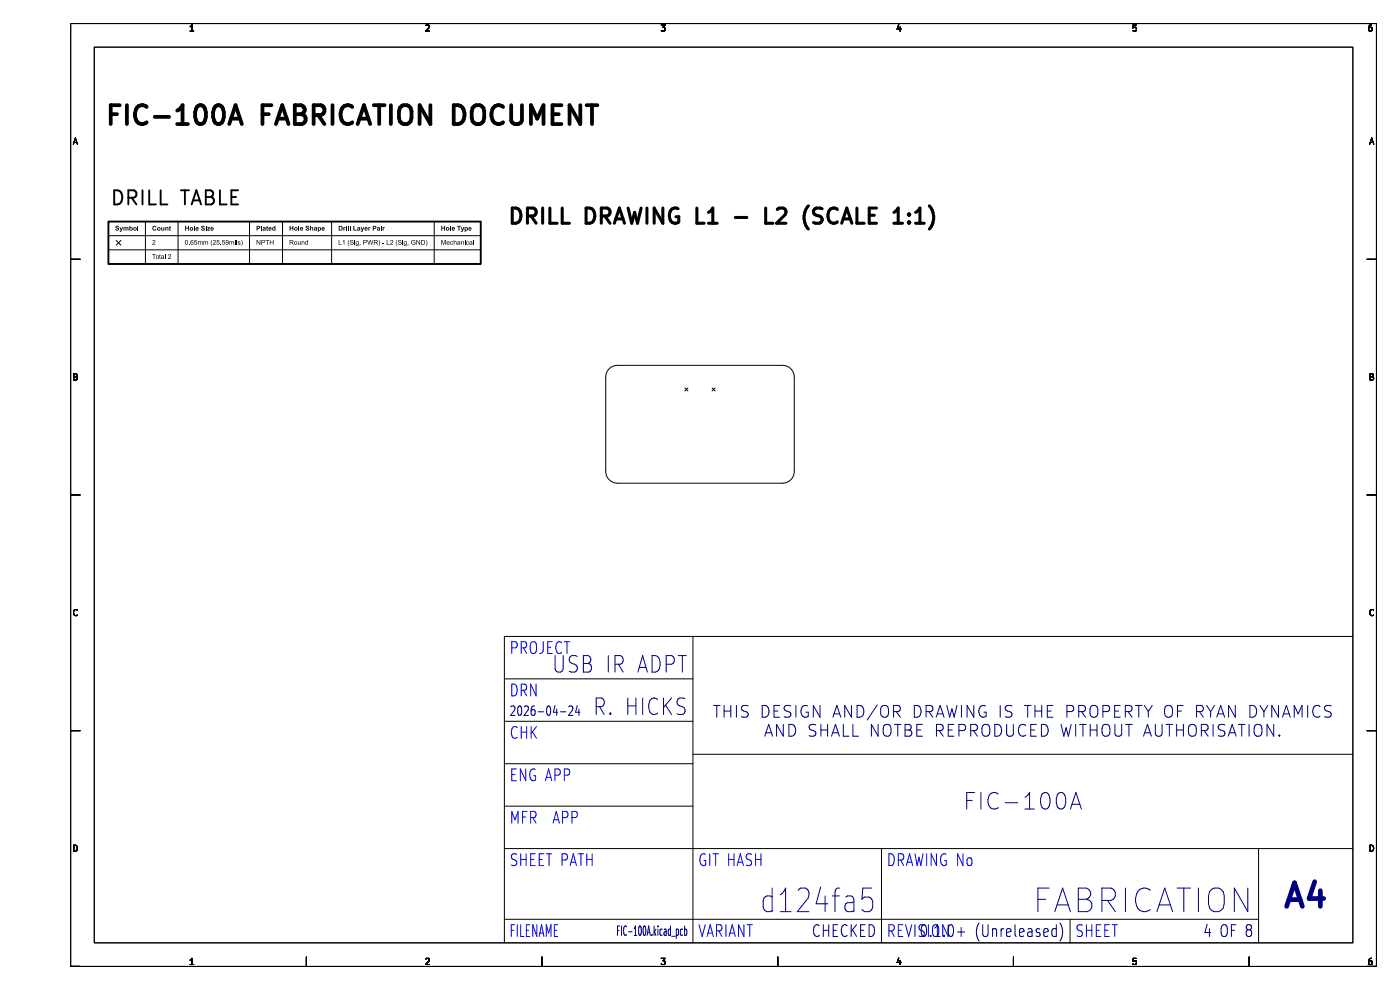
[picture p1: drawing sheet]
<svg xmlns="http://www.w3.org/2000/svg" width="297mm" height="210mm" viewBox="0 0 297 210" stroke-linecap="round" stroke-linejoin="round" font-family="sans-serif">
<g fill="none" stroke="#000" stroke-width=".4">
<path d="M23 47h79v9h-79zM24.2 40.4a1.58 1.58 0 0 1 1.7 .9 1.58 1.58 0 0 1-.5 1.9l-1.2 .2zM27.2 41.9h1.2a.81 .81 0 0 0 .6-.7 .81 .81 0 0 0-.6-.8h-1.2v3M27.9 41.9l1 1.5M30.2 40.4v3M31.7 40.4v3h1.4M34.1 40.4v3h1.4M38.4 40.4h1.7M39.2 40.4v3M40.7 43.4l1-3 1 3M40.9 42.5h1.5M43.7 40.4h1a.73 .73 0 0 1 .5 .7 .73 .73 0 0 1-.5 .7 .8 .8 0 0 1 .7 .7 .8 .8 0 0 1-.6 .9h-1.1z"/>
<path d="M43.7 41.8h1M46.7 40.4v3h1.4M49.1 41.8h1M50.5 40.4h-1.4v3h1.4"/>
</g>
<g fill="none" stroke="#000" stroke-width=".21">
<path d="M15 5h277v200h-277zM20 10h267v190h-267zM40.3 6.6h.8M40.3 5.7l.4-.4v1.3M90.3 5.4l.5-.1 .3 .4-.8 .9h.8M140.3 5.3h.8l-.4 .5 .3 .1v.6l-.2 .1-.5-.1M190.7 5.2l-.4 1h.9M191 5.7v.9M241 5.3h-.6l-.1 .6h.7v.6l-.2 .1-.5-.1M291 5.3l-.4 .1-.2 .2-.1 .7 .3 .3 .4-.1v-.6l-.4-.1-.3 .2M15.6 30.6l.4-1.3 .4 1.3M15.7 30.2h.6"/>
<path d="M290.6 30.6l.4-1.3 .4 1.3M290.7 30.2h.6M15 55h2M23 56h79M23 47h79M23 53h79M23 50h79M24.7 51l.9 1M25.6 51l-.9 1M30.9 47v9M37.8 47v9M52.9 47v9"/>
<path d="M59.9 47v9M70.4 47v9M92.1 47v9M290 55h2M15.7 79.3h.4l.2 .2-.2 .4 .2 .1 .1 .3-.2 .3h-.5zM15.7 79.9h.4M129.4 78l1-.4 .6-.1h35a2.5 2.5 0 0 1 2.5 2.5v20a2.5 2.5 0 0 1-2.5 2.5h-35a2.5 2.5 0 0 1-2.5-2.5v-20a2.5 2.5 0 0 1 .9-2zM290.7 79.3h.4l.2 .2-.2 .4 .2 .1 .1 .3-.2 .3h-.5zM290.7 79.9h.4M145.3 82.3l.6 .6M145.9 82.3l-.6 .6M151.1 82.3l.6 .6"/>
<path d="M151.7 82.3l-.6 .6M15 105h2M290 105h2M16.4 129.4a.58 .58 0 0 0-.8 .5 .58 .58 0 0 0 .8 .6M147 135v65M287 135h-180v65M291.4 129.4a.58 .58 0 0 0-.8 .5 .58 .58 0 0 0 .8 .6M15 155h2M107 153h40M107 144h40M290 155h2M15.7 179.3a.66 .66 0 0 1 .7 .6 .66 .66 0 0 1-.7 .7z"/>
<path d="M107 162h40M107 171h40M147 160h140M290.7 179.3a.66 .66 0 0 1 .7 .6 .66 .66 0 0 1-.7 .7zM107 180h180M107 195h160M187 180v20M227 195v5M267 180v20M15 205h2M40.3 203.7l.4-.4v1.3M40.3 204.6h.8"/>
<path d="M65 203v2M90.3 203.4l.5-.1 .3 .4-.8 .9h.8M115 203v2M140.3 203.3h.8l-.4 .5 .3 .1v.6l-.2 .1-.5-.1M165 203v2M190.7 203.2l-.4 1h.9M191 203.7v.9M215 203v2M241 203.3h-.6l-.1 .6h.7v.6l-.2 .1-.5-.1M265 203v2M290 205h2M291 203.3l-.4 .1-.2 .2-.1 .8 .3 .2 .4-.1v-.6l-.4-.1-.3 .2"/>
</g>
<g fill="#000">
<path d="M24.6 48l.3-.1 .3 .2v.1h-.2l-.3-.1 .1 .2a.39 .39 0 0 1 .4 .3 .39 .39 0 0 1-.4 .4 .39 .39 0 0 1-.3-.4h.1a.19 .19 0 0 0 .3 .2 .19 .19 0 0 0 .1-.3l-.5-.2z" fill-rule="evenodd"/>
<path d="M25.3 48.2h.2l.2 .5 .2-.5h.2l-.5 1h-.2l.2-.3z" fill-rule="evenodd"/>
<path d="M26.2 48.2h1l.1 .7h-.2l-.1-.6-.2 .6h-.2l-.1-.6-.1 .6h-.2z" fill-rule="evenodd"/>
<path d="M27.4 47.9h.2v.4a.33 .33 0 0 1 .5 0 .33 .33 0 0 1 0 .5 .33 .33 0 0 1-.5 0l-.2 .1v-.4h.2l.1 .2a.18 .18 0 0 0 .3 0 .18 .18 0 0 0-.1-.3 .18 .18 0 0 0-.3 .1h-.2z" fill-rule="evenodd"/>
<path d="M28.4 48.3a.38 .38 0 0 1 .6 .1 .38 .38 0 0 1-.3 .5 .38 .38 0 0 1-.4-.3h.2a.19 .19 0 0 0 .2 .1 .19 .19 0 0 0 .1-.3 .19 .19 0 0 0-.3 .1l-.2 .1z" fill-rule="evenodd"/>
<path d="M29.2 47.9h.2v1h-.2z" fill-rule="evenodd"/>
<path d="M32.3 53.9h.8v.1h-.4v.9h-.1v-.9h-.3z" fill-rule="evenodd"/>
<path d="M32.4 51a.35 .35 0 0 1 .6 .1 .35 .35 0 0 1-.3 .5l-.2 .2h.5v.1h-.7l.4-.4a.21 .21 0 0 0 .2-.3 .21 .21 0 0 0-.2-.2 .21 .21 0 0 0-.3 .2h-.1z" fill-rule="evenodd"/>
<path d="M32.4 48l.6-.1 .2 .3h-.2a.27 .27 0 0 0-.4 0 .27 .27 0 0 0 0 .4 .27 .27 0 0 0 .4 0h.2a.49 .49 0 0 1-.8 .2 .49 .49 0 0 1 0-.8z" fill-rule="evenodd"/>
<path d="M33.2 54.3a.36 .36 0 0 1 .5 0 .36 .36 0 0 1-.2 .6 .36 .36 0 0 1-.4-.3h.1a.22 .22 0 0 0 .3 .1 .22 .22 0 0 0 .1-.3 .22 .22 0 0 0-.4 .1l-.1 .1z" fill-rule="evenodd"/>
<path d="M33.4 48.3a.38 .38 0 0 1 .6 .1 .38 .38 0 0 1-.2 .5 .38 .38 0 0 1-.5-.3h.2a.19 .19 0 0 0 .3 .1 .19 .19 0 0 0 0-.3 .19 .19 0 0 0-.3 .1l-.2 .1z" fill-rule="evenodd"/>
<path d="M33.8 54l.2-.1v.3h.1l-.1 .5 .1 .2-.2-.1z" fill-rule="evenodd"/>
<path d="M34.3 54.2h.5v.7h-.5l-.1-.2a.27 .27 0 0 0 .3 .1 .27 .27 0 0 0 .2-.2l-.5 .1 .1-.2h.4l-.1-.2-.4 .1z" fill-rule="evenodd"/>
<path d="M34.2 48.2h.2l.1 .6 .2-.1v-.5h.2v.7h-.6z" fill-rule="evenodd"/>
<path d="M35 53.9h.1v1h-.1z" fill-rule="evenodd"/>
<path d="M35.1 48.2l.6 .1v.6h-.2l-.1-.6-.1 .1v.5h-.2z" fill-rule="evenodd"/>
<path d="M35.9 48l.2-.1v.3h.2l-.2 .4 .2 .3-.3-.1z" fill-rule="evenodd"/>
<path d="M35.8 54a.35 .35 0 0 1 .5 .1 .35 .35 0 0 1-.3 .5l-.2 .2h.5v.1h-.7l.4-.4a.21 .21 0 0 0 .2-.3 .21 .21 0 0 0-.2-.2 .21 .21 0 0 0-.2 .2h-.1z" fill-rule="evenodd"/>
<path d="M39.3 47.9h.2v.4h.4v-.4h.2v1h-.2v-.4h-.4v.4h-.2z" fill-rule="evenodd"/>
<path d="M39.3 51a.43 .43 0 0 1 .6 .4 .43 .43 0 0 1-.6 .4l-.1-.4h.2a.25 .25 0 0 0 0 .4 .25 .25 0 0 0 .3 0 .25 .25 0 0 0 .1-.4 .25 .25 0 0 0-.1-.3 .25 .25 0 0 0-.3 0 .25 .25 0 0 0 0 .3h-.2z" fill-rule="evenodd"/>
<path d="M40.1 51.8l.1 .1z" fill-rule="evenodd"/>
<path d="M40.4 48.3a.38 .38 0 0 1 .6 .1 .38 .38 0 0 1-.3 .5 .38 .38 0 0 1-.5-.3h.2a.19 .19 0 0 0 .3 .1 .19 .19 0 0 0 0-.3 .19 .19 0 0 0-.3 .1l-.2 .1z" fill-rule="evenodd"/>
<path d="M40.5 51l.4-.1 .1 .3-.3-.2a.19 .19 0 0 0-.2 .1 .19 .19 0 0 0 .1 .2 .19 .19 0 0 0 .2 0 .33 .33 0 0 1 .3 .3 .33 .33 0 0 1-.4 .3 .33 .33 0 0 1-.3-.3h.1a.2 .2 0 0 0 .3 .2 .21 .21 0 0 0 .1-.4 .21 .21 0 0 0-.4 .1l-.1 .1z" fill-rule="evenodd"/>
<path d="M41.1 47.9h.2v1h-.2z" fill-rule="evenodd"/>
<path d="M41.3 50.9h.5v.1h-.4l-.1 .3a.33 .33 0 0 1 .5 .2 .33 .33 0 0 1-.2 .4 .33 .33 0 0 1-.4-.3h.1a.22 .22 0 0 0 .3 .1 .22 .22 0 0 0 .1-.3 .22 .22 0 0 0-.4 .1l-.1-.1z" fill-rule="evenodd"/>
<path d="M41.6 48.3l.4-.1 .1 .4-.4 .1 .1 .1 .3-.1a.35 .35 0 0 1-.4 .2 .35 .35 0 0 1-.2-.4h.5l-.2-.2-.3 .2z" fill-rule="evenodd"/>
<path d="M42 51.2h.9l.1 .7h-.2l-.1-.6-.2 .1v.5h-.1l-.1-.6-.2 .1v.5h-.1z" fill-rule="evenodd"/>
<path d="M42.8 48l.3-.1 .3 .2v.1h-.2l-.3-.1 .1 .2a.39 .39 0 0 1 .4 .3 .39 .39 0 0 1-.4 .4 .39 .39 0 0 1-.4-.4h.2a.19 .19 0 0 0 .2 .2 .19 .19 0 0 0 .2-.3l-.5-.2z" fill-rule="evenodd"/>
<path d="M43.2 51.2h.8l.1 .7h-.1l-.1-.6-.2 .1v.5h-.1l-.1-.6-.2 .1v.5h-.1z" fill-rule="evenodd"/>
<path d="M43.6 47.9h.2v.2h-.2z" fill-rule="evenodd"/>
<path d="M43.6 48.2h.2v.7h-.2z" fill-rule="evenodd"/>
<path d="M44 48.2h.6l-.4 .6 .4-.1v.2h-.7l.4-.6h-.3z" fill-rule="evenodd"/>
<path d="M44.9 50.9l-.1 .8 .2 .5-.3-.6z" fill-rule="evenodd"/>
<path d="M44.8 48.3l.4-.1 .1 .4-.4 .1 .1 .1 .3-.1a.35 .35 0 0 1-.4 .2 .35 .35 0 0 1-.2-.4h.4l-.1-.2-.3 .2z" fill-rule="evenodd"/>
<path d="M45.2 51a.35 .35 0 0 1 .6 .1 .35 .35 0 0 1-.3 .5l-.2 .2h.5v.1h-.7l.4-.4a.21 .21 0 0 0 .2-.3 .21 .21 0 0 0-.2-.2 .21 .21 0 0 0-.2 .2h-.2z" fill-rule="evenodd"/>
<path d="M46 50.9h.5v.1h-.4v.3a.33 .33 0 0 1 .5 .2 .33 .33 0 0 1-.3 .4 .33 .33 0 0 1-.4-.3h.1a.22 .22 0 0 0 .4 .1 .22 .22 0 0 0 0-.3 .22 .22 0 0 0-.3 .1l-.2-.1z" fill-rule="evenodd"/>
<path d="M46.8 51.8l.1 .1z" fill-rule="evenodd"/>
<path d="M47.2 50.9h.5v.1h-.4l-.1 .3a.33 .33 0 0 1 .5 .2 .33 .33 0 0 1-.2 .4 .33 .33 0 0 1-.4-.3h.1a.22 .22 0 0 0 .4 .1 .22 .22 0 0 0 0-.3 .22 .22 0 0 0-.4 .1l-.1-.1z" fill-rule="evenodd"/>
<path d="M48 51a.44 .44 0 0 1 .5 .4 .44 .44 0 0 1-.6 .4v-.1a.28 .28 0 0 0 .4 .1 .28 .28 0 0 0 .1-.4l-.4 .2-.1-.3 .1-.1a.2 .2 0 0 0 .3 .2 .2 .2 0 0 0 0-.3 .2 .2 0 0 0-.3 .1h-.1z" fill-rule="evenodd"/>
<path d="M48.7 51.2h.9l.1 .7h-.2l-.1-.6-.2 .1v.5h-.1l-.1-.6-.2 .1v.5h-.1z" fill-rule="evenodd"/>
<path d="M49.8 50.9l.2 .1z" fill-rule="evenodd"/>
<path d="M49.8 51.2h.2v.7h-.2z" fill-rule="evenodd"/>
<path d="M50.1 50.9h.2v1h-.2z" fill-rule="evenodd"/>
<path d="M50.5 51.3l.4-.1 .1 .2-.4-.1 .1 .2a.27 .27 0 0 1 .2 .3 .27 .27 0 0 1-.3 .2 .27 .27 0 0 1-.2-.3h.5l-.4-.2z" fill-rule="evenodd"/>
<path d="M51.2 50.9l.3 .5-.3 .8 .1-.8z" fill-rule="evenodd"/>
<path d="M54.4 50.9l.7 .8v-.8h.1v1l-.6-.8v.8h-.2z" fill-rule="evenodd"/>
<path d="M54.4 47.9h.5a.35 .35 0 0 1 .3 .5 .35 .35 0 0 1-.6 .1v.4h-.2v-.5h.5l.1-.2-.4-.1v.3h-.2z" fill-rule="evenodd"/>
<path d="M55.4 47.9h.2v1h-.2z" fill-rule="evenodd"/>
<path d="M55.5 50.9h.3a.31 .31 0 0 1 .4 .3 .31 .31 0 0 1-.4 .3h-.2v.4h-.1v-.5h.5l.1-.2-.1-.2h-.4v.4h-.1z" fill-rule="evenodd"/>
<path d="M55.8 48.3l.5-.1 .1 .7h-.6l-.1-.2 .3 .1 .2-.1h-.5l.5-.3-.1-.1-.4 .1z" fill-rule="evenodd"/>
<path d="M56.3 50.9h.8v.1h-.3v.9h-.2v-.9h-.3z" fill-rule="evenodd"/>
<path d="M56.5 48l.2-.1v.3h.2l-.2 .4 .2 .3-.3-.1z" fill-rule="evenodd"/>
<path d="M57.2 50.9h.2v.4h.5v-.4h.1v1h-.1v-.5h-.5v.5h-.2z" fill-rule="evenodd"/>
<path d="M57 48.3l.5-.1 .1 .4-.5 .1 .2 .1 .3-.1a.35 .35 0 0 1-.4 .2 .35 .35 0 0 1-.3-.4h.5l-.1-.2-.4 .2z" fill-rule="evenodd"/>
<path d="M57.8 48.3h.5v-.4h.1v1h-.5l-.2-.4 .2 .2a.17 .17 0 0 0 .3 0 .17 .17 0 0 0 0-.3 .17 .17 0 0 0-.3 .1h-.2z" fill-rule="evenodd"/>
<path d="M61.4 47.9h.2v.4h.4v-.4h.2v1h-.2v-.4h-.4v.4h-.2z" fill-rule="evenodd"/>
<path d="M61.4 50.9h.5a.28 .28 0 0 1 .3 .2 .28 .28 0 0 1-.2 .4l.3 .4-.6-.4h-.1v.4h-.2v-.5l.6-.1 .1-.1-.1-.2h-.4v.4h-.2z" fill-rule="evenodd"/>
<path d="M62.5 51.3a.36 .36 0 0 1 .6 0 .36 .36 0 0 1-.2 .6 .36 .36 0 0 1-.5-.3h.1a.22 .22 0 0 0 .3 .1 .22 .22 0 0 0 .1-.3 .22 .22 0 0 0-.4 .1l-.1 .1z" fill-rule="evenodd"/>
<path d="M62.5 48.3a.38 .38 0 0 1 .6 .1 .38 .38 0 0 1-.2 .5 .38 .38 0 0 1-.5-.3h.2a.19 .19 0 0 0 .3 .1 .19 .19 0 0 0 0-.3 .19 .19 0 0 0-.3 .1l-.2 .1z" fill-rule="evenodd"/>
<path d="M63.3 47.9h.2v1h-.2z" fill-rule="evenodd"/>
<path d="M63.2 51.2h.1v.5l.2 .1 .2-.1v-.5h.1v.7l-.5-.1z" fill-rule="evenodd"/>
<path d="M64 51.2l.5 .1 .1 .6h-.1l-.1-.5-.1-.1-.2 .1v.5h-.1z" fill-rule="evenodd"/>
<path d="M63.7 48.3l.5-.1 .1 .4-.5 .1 .2 .1 .3-.1a.35 .35 0 0 1-.4 .2 .35 .35 0 0 1-.3-.4h.5l-.1-.2-.4 .2z" fill-rule="evenodd"/>
<path d="M64.9 48l.4-.1 .3 .2v.1h-.2l-.3-.1v.2a.39 .39 0 0 1 .5 .3 .39 .39 0 0 1-.4 .4 .39 .39 0 0 1-.4-.4h.2a.19 .19 0 0 0 .2 .2 .19 .19 0 0 0 .1-.3l-.4-.2z" fill-rule="evenodd"/>
<path d="M64.8 51.3h.4v-.4h.2v1h-.5l-.2-.3h.1a.24 .24 0 0 0 .4 .1 .24 .24 0 0 0 .1-.3 .24 .24 0 0 0-.4-.1l-.2 .3z" fill-rule="evenodd"/>
<path d="M65.8 47.9h.2v.4h.4v.6h-.1l-.2-.6-.1 .1v.5h-.2z" fill-rule="evenodd"/>
<path d="M66.7 48.3l.5-.1 .1 .7h-.6l-.1-.2 .3 .1 .1-.2-.4 .1 .4-.3v-.1l-.4 .1z" fill-rule="evenodd"/>
<path d="M67.4 48.2l.2 .1a.33 .33 0 0 1 .4 0 .33 .33 0 0 1 0 .5 .33 .33 0 0 1-.4 0v.4h-.2v-.7l.2 .1a.16 .16 0 0 0 .3 .1 .16 .16 0 0 0-.1-.3 .16 .16 0 0 0-.2 .1h-.2z" fill-rule="evenodd"/>
<path d="M68.3 48.3l.5-.1 .1 .4-.5 .1 .2 .1 .3-.1a.35 .35 0 0 1-.5 .2 .35 .35 0 0 1-.2-.4h.5l-.1-.2-.4 .2z" fill-rule="evenodd"/>
<path d="M71.9 50.9h.1v.9h.5v.1h-.6z" fill-rule="evenodd"/>
<path d="M71.9 47.9h.3a.5 .5 0 0 1 .5 .5 .5 .5 0 0 1-.5 .5h-.3v-.2h.3a.34 .34 0 0 0 .3-.4 .34 .34 0 0 0-.4-.2v.6h-.2z" fill-rule="evenodd"/>
<path d="M72.9 48.2h.4l-.2 .2-.1 .5h-.1z" fill-rule="evenodd"/>
<path d="M72.7 51.2l.3-.3v1h-.1v-.8l-.2 .2z" fill-rule="evenodd"/>
<path d="M73.4 47.9h.2v.2h-.2z" fill-rule="evenodd"/>
<path d="M73.4 48.2h.2v.7h-.2z" fill-rule="evenodd"/>
<path d="M73.8 47.9h.2v1h-.2z" fill-rule="evenodd"/>
<path d="M74 50.9l-.1 .8 .2 .5-.3-.6z" fill-rule="evenodd"/>
<path d="M74.2 47.9h.2v1h-.2z" fill-rule="evenodd"/>
<path d="M74.3 51l.5-.1 .2 .2-.1 .1a.21 .21 0 0 0-.3-.3 .21 .21 0 0 0-.1 .4h.1a.35 .35 0 0 1 .3 .6 .35 .35 0 0 1-.6-.1l-.1-.2h.1a.22 .22 0 0 0 .3 .3 .22 .22 0 0 0 .1-.4l-.4-.2z" fill-rule="evenodd"/>
<path d="M75 47.9h.2v.8h.5v.2h-.7z" fill-rule="evenodd"/>
<path d="M75.2 50.9l.1 .1z" fill-rule="evenodd"/>
<path d="M75.2 51.2h.1v.7h-.1z" fill-rule="evenodd"/>
<path d="M75.6 51.3l.5-.1v.6a.32 .32 0 0 1-.2 .4 .32 .32 0 0 1-.4-.2l.3 .1 .2-.1v-.2h-.5v-.3h.1a.21 .21 0 0 0 .3 .2 .21 .21 0 0 0 0-.3 .21 .21 0 0 0-.3 .1h-.1z" fill-rule="evenodd"/>
<path d="M75.8 48.3l.6-.1v.7h-.6v-.2l.3 .1 .1-.2-.4 .1 .4-.3-.1-.1-.3 .1z" fill-rule="evenodd"/>
<path d="M76.3 51.8h.1l-.1 .3z" fill-rule="evenodd"/>
<path d="M76.5 48.2h.2l.2 .5 .2-.5h.1l-.4 1h-.2l.2-.3z" fill-rule="evenodd"/>
<path d="M77.1 50.9h.3a.31 .31 0 0 1 .4 .3 .31 .31 0 0 1-.3 .3h-.3v.4h-.1v-.5h.5l.1-.2-.1-.2h-.4v.4h-.1z" fill-rule="evenodd"/>
<path d="M77.4 48.3l.5-.1 .1 .4-.5 .1 .2 .1 .3-.1a.35 .35 0 0 1-.5 .2 .35 .35 0 0 1-.2-.4h.5l-.1-.2-.4 .2z" fill-rule="evenodd"/>
<path d="M77.9 50.9h.1l.2 .9 .3-.9h.1l.3 .9 .2-.9h.1l-.3 1h-.1l-.2-.9-.3 .9h-.1z" fill-rule="evenodd"/>
<path d="M78.1 48.2h.5l-.2 .2-.1 .5h-.2z" fill-rule="evenodd"/>
<path d="M79.1 47.9h.5a.35 .35 0 0 1 .2 .5 .35 .35 0 0 1-.5 .1v.4h-.2v-.5h.5v-.2l-.3-.1v.3h-.2z" fill-rule="evenodd"/>
<path d="M79.3 50.9h.5a.28 .28 0 0 1 .3 .2 .28 .28 0 0 1-.3 .4l.4 .4-.6-.4h-.1v.4h-.2v-.5l.6-.1 .1-.1-.2-.2h-.3v.4h-.2z" fill-rule="evenodd"/>
<path d="M80 48.3l.6-.1v.7h-.6v-.2l.3 .1 .1-.2-.4 .1 .4-.3-.1-.1-.3 .1z" fill-rule="evenodd"/>
<path d="M80.3 50.9l.3 .5-.2 .8 .1-.8z" fill-rule="evenodd"/>
<path d="M80.8 47.9h.2v.2h-.2z" fill-rule="evenodd"/>
<path d="M80.8 48.2h.2v.7h-.2z" fill-rule="evenodd"/>
<path d="M81.1 51.5h.4v.1h-.4z" fill-rule="evenodd"/>
<path d="M81.2 48.2h.4l-.2 .2v.5h-.2z" fill-rule="evenodd"/>
<path d="M82 50.9h.2v.9h.5v.1h-.7z" fill-rule="evenodd"/>
<path d="M82.9 51a.35 .35 0 0 1 .5 .1 .35 .35 0 0 1-.3 .5l-.2 .2h.5v.1h-.6l.3-.4a.21 .21 0 0 0 .2-.3 .21 .21 0 0 0-.2-.2 .21 .21 0 0 0-.2 .2h-.1z" fill-rule="evenodd"/>
<path d="M84.2 50.9l-.1 .8 .2 .5-.3-.6z" fill-rule="evenodd"/>
<path d="M84.5 51l.5-.1 .2 .2-.2 .1a.21 .21 0 0 0-.2-.3 .21 .21 0 0 0-.1 .4h.1a.35 .35 0 0 1 .3 .6 .35 .35 0 0 1-.6-.1l-.1-.2h.1a.22 .22 0 0 0 .3 .3 .22 .22 0 0 0 .1-.4l-.4-.2z" fill-rule="evenodd"/>
<path d="M85.4 50.9l.1 .1z" fill-rule="evenodd"/>
<path d="M85.4 51.2h.1v.7h-.1z" fill-rule="evenodd"/>
<path d="M85.7 51.3l.6-.1v.6a.32 .32 0 0 1-.3 .4 .32 .32 0 0 1-.3-.2l.2 .1 .2-.1v-.2h-.4l-.1-.3h.2a.21 .21 0 0 0 .3 .2 .21 .21 0 0 0 0-.4 .21 .21 0 0 0-.3 .2h-.2z" fill-rule="evenodd"/>
<path d="M86.5 51.8h.1l-.1 .3z" fill-rule="evenodd"/>
<path d="M87.4 51l.5-.1 .2 .2-.1 .1a.39 .39 0 0 0-.6 0 .39 .39 0 0 0 0 .6 .39 .39 0 0 0 .6-.1v-.2h-.3v-.1h.4v.4a.54 .54 0 0 1-.7 0 .54 .54 0 0 1 0-.8z" fill-rule="evenodd"/>
<path d="M88.3 50.9l.7 .8v-.8h.1v1l-.6-.8v.8h-.2z" fill-rule="evenodd"/>
<path d="M89.3 50.9h.4a.5 .5 0 0 1 .5 .5 .5 .5 0 0 1-.5 .5h-.4v-.1h.4a.39 .39 0 0 0 .3-.4 .39 .39 0 0 0-.3-.4h-.2v.8h-.2z" fill-rule="evenodd"/>
<path d="M90.3 50.9l.4 .5-.3 .8 .1-.8z" fill-rule="evenodd"/>
<path d="M93.6 47.9h.2v.4h.4v-.4h.2v1h-.2v-.4h-.4v.4h-.2z" fill-rule="evenodd"/>
<path d="M93.6 50.9h.2l.3 .9 .3-.9h.2v1h-.2v-.8l-.2 .8h-.2l-.3-.8v.8h-.1z" fill-rule="evenodd"/>
<path d="M94.7 48.3a.38 .38 0 0 1 .6 .1 .38 .38 0 0 1-.2 .5 .38 .38 0 0 1-.5-.3h.2a.19 .19 0 0 0 .3 .1 .19 .19 0 0 0 0-.3 .19 .19 0 0 0-.3 .1l-.2 .1z" fill-rule="evenodd"/>
<path d="M94.8 51.3l.3-.1 .3 .2v.2h-.5l.1 .2 .4-.1a.35 .35 0 0 1-.4 .2 .35 .35 0 0 1-.3-.4h.6l-.2-.2-.4 .2z" fill-rule="evenodd"/>
<path d="M95.5 47.9h.2v1h-.2z" fill-rule="evenodd"/>
<path d="M95.6 51.3l.4-.1 .1 .2h-.1a.21 .21 0 0 0-.3 0 .21 .21 0 0 0 0 .3 .21 .21 0 0 0 .3-.1l.1 .1a.36 .36 0 0 1-.5 .1 .36 .36 0 0 1 0-.5z" fill-rule="evenodd"/>
<path d="M95.9 48.3l.5-.1 .1 .4-.5 .1 .2 .1 .3-.1a.35 .35 0 0 1-.5 .2 .35 .35 0 0 1-.2-.4h.5l-.1-.2-.4 .2z" fill-rule="evenodd"/>
<path d="M96.3 50.9h.1v.4l.2-.1 .2 .1v.6h-.1v-.5l-.1-.1-.2 .1v.5h-.1z" fill-rule="evenodd"/>
<path d="M97 47.9h.8v.2h-.3v.8h-.2v-.8h-.3z" fill-rule="evenodd"/>
<path d="M97.1 51.2h.5l.1 .7h-.6l-.1-.2a.27 .27 0 0 0 .3 .1 .27 .27 0 0 0 .2-.2l-.5 .1 .1-.2h.4l-.1-.2-.4 .1z" fill-rule="evenodd"/>
<path d="M97.8 48.2h.2l.1 .5 .2-.5h.2l-.5 1h-.2l.2-.3z" fill-rule="evenodd"/>
<path d="M97.8 51.2l.6 .1v.6h-.1v-.5l-.2-.1-.2 .1v.5h-.1z" fill-rule="evenodd"/>
<path d="M98.6 50.9l.1 .1z" fill-rule="evenodd"/>
<path d="M98.6 51.2h.1v.7h-.1z" fill-rule="evenodd"/>
<path d="M98.6 48.2l.1 .1a.33 .33 0 0 1 .5 0 .33 .33 0 0 1 0 .5 .33 .33 0 0 1-.4 0v.4h-.2v-.7l.2 .1a.16 .16 0 0 0 .2 .1 .16 .16 0 0 0 0-.3 .16 .16 0 0 0-.2 .1h-.2z" fill-rule="evenodd"/>
<path d="M99 51.3l.3-.1 .2 .2h-.1a.21 .21 0 0 0-.4 0 .21 .21 0 0 0 .1 .3 .21 .21 0 0 0 .3-.1l.1 .1a.36 .36 0 0 1-.6 .1 .36 .36 0 0 1 .1-.5z" fill-rule="evenodd"/>
<path d="M99.5 48.3l.4-.1 .1 .4-.4 .1 .1 .1 .3-.1a.35 .35 0 0 1-.4 .2 .35 .35 0 0 1-.2-.4h.5l-.2-.2-.3 .2z" fill-rule="evenodd"/>
<path d="M99.7 51.2h.4l.1 .7h-.5l-.1-.2a.27 .27 0 0 0 .3 .1 .27 .27 0 0 0 .2-.2l-.5 .1 .1-.2h.4l-.2-.2-.3 .1z" fill-rule="evenodd"/>
<path d="M100.4 50.9h.1v1h-.1z" fill-rule="evenodd"/>
</g>
<g fill="none" stroke="#000" stroke-width=".8">
<path d="M23.5 24.2h1.3M25.4 22.3h-1.9v4M26.9 22.3v4M31.1 22.7a1.49 1.49 0 0 0-1.7-.2 1.49 1.49 0 0 0-.8 1.5 1.7 1.7 0 0 0 .5 1.8 1.7 1.7 0 0 0 1.8 .3l.2-.2M32.8 24.8h3.1M37.6 26.3h2.3M37.6 23.5l.4-.2 .7-1v4M42 22.5a.95 .95 0 0 1 1.5 .6 3.1 3.1 0 0 1-.4 3 .95 .95 0 0 1-1.5-.5 3.1 3.1 0 0 1 .4-3.1zM45.8 22.5a.95 .95 0 0 1 1.5 .6 3.1 3.1 0 0 1-.4 3 .95 .95 0 0 1-1.5-.5 3.1 3.1 0 0 1 .4-3.1zM48.6 26.3l1.4-4 1.3 4M49 25.2h1.9M55.7 24.2h1.3"/>
<path d="M57.6 22.3h-1.9v4M58.5 26.3l1.4-4 1.3 4M58.9 25.2h1.9M62.5 24.2h1.4M62.5 22.3h1.4a.97 .97 0 0 1 .8 1 .97 .97 0 0 1-.8 .9 1.06 1.06 0 0 1 1 1 1.06 1.06 0 0 1-.8 1.1h-1.6zM66.5 24.4h1.6a1.09 1.09 0 0 0 .8-1 1.09 1.09 0 0 0-.8-1.1h-1.6v4M67.5 24.4l1.3 1.9M70.5 22.3v4M74.7 22.7a1.49 1.49 0 0 0-1.7-.2 1.49 1.49 0 0 0-.7 1.5 1.7 1.7 0 0 0 .4 1.8 1.7 1.7 0 0 0 1.8 .3l.2-.2M75.9 26.3l1.3-4 1.3 4M76.3 25.2h1.9M79.3 22.3h2.3"/>
<path d="M80.4 22.3v4M82.9 22.3v4M84.8 22.9a1.34 1.34 0 0 1 1.6-.6 1.34 1.34 0 0 1 .9 1.3v1.4a1.33 1.33 0 0 1-1.3 1.4 1.33 1.33 0 0 1-1.4-1.4v-1.4zM91.3 22.3v4l-2.3-4v4M96.3 22.3h.9a2.18 2.18 0 0 1 1 3.4l-.4 .4-.6 .2h-.9zM100.3 22.9a1.34 1.34 0 0 1 1.5-.6 1.34 1.34 0 0 1 .9 1.3v1.4a1.33 1.33 0 0 1-1.3 1.4 1.33 1.33 0 0 1-1.3-1.4v-1.4zM106.7 22.7a1.49 1.49 0 0 0-1.7-.2 1.49 1.49 0 0 0-.7 1.5 1.69 1.69 0 0 0 .4 1.8 1.69 1.69 0 0 0 1.8 .3l.2-.2M108.4 22.3v3.3l.4 .5 .4 .2h.8l.3-.2 .4-.5v-3.3M112.6 26.3v-4l1.4 2.9 1.3-2.9v4M117.2 24.2h1.3M119.1 22.3h-1.9v4h1.9M123.1 22.3v4l-2.3-4v4"/>
<path d="M124.4 22.3h2.3M125.6 22.3v4"/>
</g>
<g fill="none" stroke="#000" stroke-width=".65">
<path d="M108.7 44.1h.7a1.74 1.74 0 0 1 1.1 1.6 1.74 1.74 0 0 1-1.1 1.7h-.7zM111.9 45.8h1.2a.88 .88 0 0 0 .7-.8 .88 .88 0 0 0-.7-.9h-1.2v3.3M112.7 45.8l1 1.6M115.1 44.1v3.3M116.7 44.1v3.3h1.5M119.3 44.1v3.3h1.5M124.3 44.1h.8a1.74 1.74 0 0 1 1.1 1.6 1.74 1.74 0 0 1-1.1 1.7h-.8zM127.6 45.8h1.2a.88 .88 0 0 0 .6-.8 .88 .88 0 0 0-.6-.9h-1.2v3.3M128.3 45.8l1.1 1.6M130.3 47.4l1.1-3.3 1.1 3.3M130.6 46.4h1.6M133.2 44.1l.8 3.3 .6-2.3 .6 2.3 .8-3.3"/>
<path d="M137.2 44.1v3.3M140.6 44.1v3.3l-1.8-3.3v3.3M143.8 44.3a1.24 1.24 0 0 0-1.3 0 1.24 1.24 0 0 0-.5 1.2 1.37 1.37 0 0 0 .4 1.5 1.37 1.37 0 0 0 1.4 .2l.2-.1v-1.1h-.6M147.8 44.1v3.3h1.6M150.3 47.4h1.8M150.3 45.1l.3-.2 .6-.8v3.3M156 46.1h2.4M162.4 44.1v3.3h1.6M164.9 44.4l.5-.3h.7a.88 .88 0 0 1 .5 1.4l-1.9 1.9h2M171.5 43.7a3.7 3.7 0 0 0 0 4.9M174.4 44.3l-1.2-.2a.78 .78 0 0 0-.6 .8 .78 .78 0 0 0 .6 .8 1.18 1.18 0 0 1 1.2 .7 .82 .82 0 0 1-.6 1l-1.2-.2M177.6 44.4a1.2 1.2 0 0 0-1.3-.1 1.2 1.2 0 0 0-.7 1.2 1.37 1.37 0 0 0 .4 1.5 1.37 1.37 0 0 0 1.5 .2l.1-.1"/>
<path d="M178.6 47.4l1-3.3 1.1 3.3M178.9 46.4h1.5M181.8 44.1v3.3h1.5M184.4 45.7h1.1M185.9 44.1h-1.5v3.3h1.5M189.6 47.4h1.9M189.6 45.1l.6-.5 .3-.5v3.3M192.9 47.1l.1 .1-.1 .2M192.9 47.1l-.2 .1 .2 .2M192.9 45.4v.3M192.9 47.1v.3M192.9 45.4l.1 .1-.1 .2"/>
<path d="M192.9 45.4l-.2 .1 .2 .2M194.2 47.4h1.9M194.2 45.1l.3-.2 .7-.8v3.3M197.2 43.7a3.7 3.7 0 0 1 0 4.9"/>
</g>
<g fill="none" stroke="#00007f" stroke-width=".21">
<path d="M117.8 139.1v2.8l.2 .5 .3 .2h.6l.4-.4 .2-.3v-2.8M122.5 139.2l-1.2-.1a.88 .88 0 0 0-.6 .8 .88 .88 0 0 0 .6 .8 1.07 1.07 0 0 1 1.2 1.2l-.2 .3-.4 .4-1.1-.2M123.8 139.1h1a.89 .89 0 0 1 .5 .8 .89 .89 0 0 1-.5 .8 .96 .96 0 0 1 .7 .9 .96 .96 0 0 1-.6 1h-1.1zM129 139.1v3.5M138.3 139.1h.7a2.03 2.03 0 0 1 .8 3l-.3 .3-.5 .2h-.7zM143.9 139.1h1.7M144.8 139.1v3.5M108.4 149.9l.2-.1h.4l.2 .1v.4l-.9 1.5h.9M110 149.8h.3a1.52 1.52 0 0 1 0 2h-.1a1.64 1.64 0 0 1-.2-2zM111.2 149.9l.3-.1h.3l.3 .5-.9 1.5h.9M113.4 149.8h-.4a1.92 1.92 0 0 0-.2 1.9h.6l.1-.8-.3-.4h-.2l-.3 .4M114.2 151h1.1"/>
<path d="M116.2 149.8h.3a1.52 1.52 0 0 1 0 2h-.2a1.64 1.64 0 0 1-.1-2zM117.7 149.7l-.3 1.4h.9M118.1 150.4v1.4M118.9 151h1.1M120.7 149.9l.2-.1h.3l.3 .5-.9 1.5h.9M122.5 149.7l-.4 1.4h.9M122.8 150.4v1.4M123.8 140.7h1M126.5 149.9h1.1a1 1 0 0 0 .6-.9 1 1 0 0 0-.6-.9h-1.1v3.5M127.2 149.9l1 1.7M129.5 151.2l.1 .2-.1 .2M129.5 151.2l-.2 .2 .2 .2"/>
<path d="M129.5 151.2v.4M130.5 140.9h1.1a1 1 0 0 0 .6-.9 1 1 0 0 0-.6-.9h-1.1v3.5M131.2 140.9l1 1.7M133.2 148.1v3.5M133.2 149.7h1.7M134.9 148.1v3.5M135.3 142.6l1-3.5 1 3.5M135.6 141.6h1.4M136.3 148.1v3.5M139.5 148.4a.98 .98 0 0 0-1-.3 .98 .98 0 0 0-.7 .8 1.95 1.95 0 0 0 .8 2.7l.9-.4M140.8 148.1v3.5M141.2 149.6l1.3 2"/>
<path d="M141.3 140.9h1.2a1 1 0 0 0 .6-.9 1 1 0 0 0-.6-.9h-1.2v3.5M142.5 148.1l-1.7 2M145.3 148.2l-1.1-.1a.88 .88 0 0 0-.6 .8 .88 .88 0 0 0 .6 .8 1.07 1.07 0 0 1 1.1 1.2l-.3 .5-.2 .2-1.2-.2M151.3 149.6h1.5M152.1 149.6v2.5M153.6 149.6v2.5M153.6 150.8h1.4M155 149.6v2.5M156.2 149.6v2.5M158.7 149.8l-.9-.2a.61 .61 0 0 0-.5 .6 .61 .61 0 0 0 .5 .6 .91 .91 0 0 1 .9 .6 .64 .64 0 0 1-.4 .7l-1-.1M161.7 149.6a1.32 1.32 0 0 1 1.4 .9 1.32 1.32 0 0 1-.4 1.5l-1 .1zM162.2 156.2l.9-2.5 .8 2.5"/>
<path d="M162.5 155.5h1.2M164.2 150.8h.8M165.4 149.6h-1.2v2.5h1.2M166.2 153.7v2.5l-1.5-2.5v2.5M167.4 153.7a1.32 1.32 0 0 1 1.4 .8 1.32 1.32 0 0 1-.5 1.5l-.9 .2zM167.8 149.8l-1-.2a.61 .61 0 0 0-.5 .6 .61 .61 0 0 0 .5 .6 .92 .92 0 0 1 1 .6 .64 .64 0 0 1-.5 .7l-1-.1M168.8 149.6v2.5M171.3 149.8a1.03 1.03 0 0 0-1.1 .1 1.03 1.03 0 0 0-.3 1.2 .94 .94 0 0 0 .5 .9 .94 .94 0 0 0 1.1-.1v-.8h-.5M173.1 153.8l-1-.1a.61 .61 0 0 0-.5 .6 .61 .61 0 0 0 .5 .6 .92 .92 0 0 1 1 .6 .64 .64 0 0 1-.5 .7l-1-.2M174 149.6v2.5l-1.5-2.5v2.5M174.1 153.7v2.5M174.1 154.9h1.5"/>
<path d="M175.6 153.7v2.5M176.4 156.2l.8-2.5 .9 2.5M176.6 155.5h1.2M176.7 152.1l.8-2.5 .9 2.5M176.9 151.4h1.2M178.9 153.7v2.5h1.2M180.6 149.6v2.5l-1.4-2.5v2.5M180.9 153.7v2.5h1.2M181.8 149.6a1.32 1.32 0 0 1 1.4 .9 1.32 1.32 0 0 1-.4 1.5l-1 .1zM186.1 149.5l-2.1 3.2M186.3 153.7v2.5l-1.4-2.5v2.5M187.2 149.8a.83 .83 0 0 1 .9-.1 .83 .83 0 0 1 .4 .8v.8a.83 .83 0 0 1-.8 .9 .83 .83 0 0 1-.9-.9v-.8z"/>
<path d="M187.5 154a.84 .84 0 0 1 .9-.3 .84 .84 0 0 1 .6 .8v.8a.83 .83 0 0 1-.8 .9 .83 .83 0 0 1-.8-.9zM189.6 151h.9a.68 .68 0 0 0 .5-.7 .68 .68 0 0 0-.5-.7h-.9v2.5M189.7 153.7h1.5M190.2 151l.8 1.1M190.5 153.7v2.5M192 153.7h.8a.61 .61 0 0 1 .5 .6 .61 .61 0 0 1-.5 .6 .67 .67 0 0 1 .7 .6 .67 .67 0 0 1-.5 .7h-1zM192 154.9h.8M194 149.6a1.32 1.32 0 0 1 1.4 .9 1.32 1.32 0 0 1-.5 1.5l-.9 .1zM194.5 154.9h.8M195.7 153.7h-1.2v2.5h1.2M196.5 151h.9a.68 .68 0 0 0 .5-.7 .68 .68 0 0 0-.5-.7h-.9v2.5M197.1 151l.8 1.1"/>
<path d="M198.6 152.1l.8-2.5 .9 2.5M198.7 155h.9a.68 .68 0 0 0 .5-.7 .68 .68 0 0 0-.5-.6h-.9v2.5M198.8 151.4h1.2M199.3 155l.8 1.2M200.9 149.6l.6 2.5 .4-1.7 .5 1.7 .6-2.5M201.2 154.9h.8M202.4 153.7h-1.2v2.5h1.2M203.4 155h1a.68 .68 0 0 0 .5-.7 .68 .68 0 0 0-.5-.6h-1v2.5M204 149.6v2.5M205.9 155h1a.68 .68 0 0 0 .5-.7 .68 .68 0 0 0-.5-.6h-1v2.5M206.5 155l.9 1.2M206.6 149.6v2.5l-1.4-2.5v2.5"/>
<path d="M208.4 154a.84 .84 0 0 1 1-.3 .84 .84 0 0 1 .6 .8v.8a.83 .83 0 0 1-.9 .9 .83 .83 0 0 1-.8-.9zM209.1 149.8a1.03 1.03 0 0 0-1.2 .1 1.03 1.03 0 0 0-.2 1.2 .94 .94 0 0 0 .4 .9 .94 .94 0 0 0 1.1-.1v-.8h-.5M211 153.7a1.32 1.32 0 0 1 1.5 .8 1.32 1.32 0 0 1-.5 1.5l-1 .2zM212.2 149.6v2.5M213.6 153.7v2l.4 .5h.5l.5-.5v-2M214.7 149.8l-1-.2a.61 .61 0 0 0-.5 .6 .61 .61 0 0 0 .5 .6 .92 .92 0 0 1 1 .6 .64 .64 0 0 1-.5 .7l-.9-.1M217.3 149.6h1.4M217.6 153.9a1 1 0 0 0-1.2 0 1 1 0 0 0-.3 1.2 .94 .94 0 0 0 .4 1 .94 .94 0 0 0 1.1-.2M218 149.6v2.5M218.7 154.9h.8M219.6 150.8h1.4M219.6 149.6v2.5"/>
<path d="M219.9 153.7h-1.2v2.5h1.2M220.9 153.7a1.32 1.32 0 0 1 1.5 .8 1.32 1.32 0 0 1-.5 1.5l-1 .2zM221 149.6v2.5M222.2 150.8h.8M223.4 149.6h-1.2v2.5h1.2M225.1 153.7l.6 2.5 .5-1.8 .4 1.8 .6-2.5M226.3 151h1a.68 .68 0 0 0 .5-.7 .68 .68 0 0 0-.5-.7h-1v2.5M228.2 153.7v2.5M228.8 151h1a.68 .68 0 0 0 .5-.7 .68 .68 0 0 0-.5-.7h-1v2.5M229 153.7h1.5M229.4 151l.9 1.1M229.7 153.7v2.5"/>
<path d="M231.3 154.9h1.4M231.3 153.7v2.5M231.6 149.8a.83 .83 0 0 1 .9-.1 .83 .83 0 0 1 .4 .8v.8a.83 .83 0 0 1-.8 .9 .83 .83 0 0 1-.9-.9v-.8zM232.7 153.7v2.5M233.9 154a.84 .84 0 0 1 1-.3 .84 .84 0 0 1 .6 .8v.8a.83 .83 0 0 1-.9 .9 .83 .83 0 0 1-.8-.9zM234 151h.9a.68 .68 0 0 0 .5-.7 .68 .68 0 0 0-.5-.7h-.9v2.5M236.5 150.8h.8M236.5 153.7v2l.5 .5 .7-.2 .3-.3v-2M237.7 149.6h-1.2v2.5h1.2M238.7 151h1a.68 .68 0 0 0 .5-.7 .68 .68 0 0 0-.5-.7h-1v2.5M238.8 153.7h1.4M239.3 151l.9 1.1"/>
<path d="M239.5 153.7v2.5M240.9 149.6h1.4M241.6 149.6v2.5M242.6 156.2l.8-2.5 .9 2.5M242.8 149.6l.8 1.4M242.8 155.5h1.2M243.6 151v1.1M244.4 149.6l-.8 1.4M245.1 153.7v2l.5 .5 .7-.2 .2-.3v-2M247.4 153.7h1.4M247.4 149.8a.83 .83 0 0 1 .9-.1 .83 .83 0 0 1 .4 .8v.8a.83 .83 0 0 1-.8 .9 .83 .83 0 0 1-.8-.9v-.8zM248.1 153.7v2.5"/>
<path d="M249.6 154.9h1.4M249.6 153.7v2.5M249.8 150.8h.8M251 149.6h-1.2v2.5M251 153.7v2.5M252.2 154a.84 .84 0 0 1 1-.3 .84 .84 0 0 1 .6 .8v.8a.83 .83 0 0 1-.8 .9 .83 .83 0 0 1-.9-.9zM253.8 151h1a.68 .68 0 0 0 .5-.7 .68 .68 0 0 0-.5-.7h-1v2.5M254.4 151l.9 1.1M254.9 155h.9a.68 .68 0 0 0 .5-.7 .68 .68 0 0 0-.5-.6h-.9v2.5M255.5 155l.8 1.2M256 149.6l.8 1.4M256.8 151v1.1"/>
<path d="M257.4 153.7v2.5M257.7 149.6l-.9 1.4M258.1 152.1l.9-2.5 .8 2.5M258.4 151.4h1.2M259.9 153.8l-1-.1a.61 .61 0 0 0-.5 .6 .61 .61 0 0 0 .5 .6 .92 .92 0 0 1 1 .6 .63 .63 0 0 1-.5 .7l-1-.2M260.6 156.2l.8-2.5 .8 2.5M260.8 155.5h1.2M262.1 149.6v2.5l-1.5-2.5v2.5M262.7 153.7h1.4M263.4 153.7v2.5M265 153.7v2.5M265.2 149.6a1.32 1.32 0 0 1 1.4 .9 1.32 1.32 0 0 1-.5 1.5l-.9 .1z"/>
<path d="M266.2 154a.84 .84 0 0 1 .9-.3 .84 .84 0 0 1 .6 .8v.8a.83 .83 0 0 1-.8 .9 .83 .83 0 0 1-.9-.9zM267.3 149.6l.8 1.4M268.1 151v1.1M269 149.6l-.9 1.4M270.2 153.7v2.5l-1.4-2.5v2.5M271.2 149.6v2.5l-1.4-2.5v2.5M271.4 155.9l.1 .1-.1 .2M271.4 155.9l-.1 .1 .1 .2M271.4 155.9v.3M272.1 152.1l.8-2.5 .8 2.5M272.3 151.4h1.2M274.6 152.1v-2.5l.8 1.8 .8-1.8v2.5"/>
<path d="M277.4 149.6v2.5M280 149.9a1 1 0 0 0-1.2 0 1 1 0 0 0-.3 1.2 .94 .94 0 0 0 .5 .9 .94 .94 0 0 0 1-.1M282.4 149.8l-.9-.2a.61 .61 0 0 0-.5 .6 .61 .61 0 0 0 .5 .6 .92 .92 0 0 1 .9 .6 .64 .64 0 0 1-.5 .7l-.9-.1M205.1 169.8h1.2M206.8 168.1h-1.7v3.5M208.1 168.1v3.5M211.8 168.5a1.3 1.3 0 0 0-1.5-.2 1.3 1.3 0 0 0-.7 1.3 1.48 1.48 0 0 0 .4 1.6 1.48 1.48 0 0 0 1.6 .3l.2-.2M213.3 170.3h2.6M217.4 171.6h2M217.4 169.1l.7-.5 .3-.5v3.5M221.1 168.5a.84 .84 0 0 1 .8-.4 .84 .84 0 0 1 .7 .7 2.06 2.06 0 0 1-.7 2.8 .89 .89 0 0 1-1-.6 2.99 2.99 0 0 1 .2-2.5zM224.6 168.3a.83 .83 0 0 1 1.3 .5 2.06 2.06 0 0 1-.6 2.8 .89 .89 0 0 1-1-.6 2.72 2.72 0 0 1 .3-2.7z"/>
<path d="M227.1 171.6l1.2-3.5 1.1 3.5M227.4 170.6h1.7M131 197.4h.3M131.5 196.4h-.5v2M131.9 196.4v2M132.9 196.6l-.2-.2a1.37 1.37 0 0 0-.2 1.9l.2 .1 .2-.2M133.3 197.7h.8M134.5 198.4h.6M134.5 197l.3-.6v2M135.6 196.5l.1-.1a1.6 1.6 0 0 1 0 2 2.3 2.3 0 0 1-.1-1.9zM136.6 196.5l.1-.1a1.6 1.6 0 0 1 0 2 2.3 2.3 0 0 1-.1-1.9zM137.3 198.4l.3-2 .4 2"/>
<path d="M137.4 197.9h.5M138.3 198.2v.2M138.8 196.4v2M138.9 197.7l.2 .7M139.1 197.1l-.3 .8M139.6 196.4v.2M139.6 197.1v1.3M140.5 197.2l-.3-.1-.2 .4 .1 .8h.4M140.9 197.2h.4v1.2M141.3 197.6a.43 .43 0 0 0-.4 .3 .43 .43 0 0 0 .3 .5l.1-.1M142.2 197.2l-.2-.1-.2 .4 .1 .8h.3M142.2 196.4v2"/>
<path d="M142.5 198.6h.7M143.5 197.2l.3-.1 .2 .4-.1 .8h-.4M143.5 197.1v2M144.8 197.2l-.3-.1-.2 .4 .1 .8h.4M145.2 197.2l.3-.1 .2 .4-.1 .8h-.4M145.2 196.4v2M163.8 188.4v5M163.8 190.3l-.4-.2h-.7l-.4 .2-.4 .7v1.4l.4 .7 .4 .3h.7l.4-.3M165.5 193.4h2.3M165.5 189.8l.8-.7 .4-.7v5M169.3 188.9l.6-.5h1a1.44 1.44 0 0 1 .5 2.1l-2.3 2.9h2.5M173.8 196.4a.64 .64 0 0 0-.7-.2 .64 .64 0 0 0-.4 .6l-.1 .8a.94 .94 0 0 0 .8 1.1l.4-.3"/>
<path d="M174.1 188.1l-1 3.6h2.5M174.7 196.2v2.5M174.7 197.3h1.1M175 190.1v3.3M175.8 196.2v2.5M176.6 190.1h1.5M176.8 197.3h.6M177.7 196.2h-.9v2.5h.9M178.1 188.4h-.4l-.4 .2-.2 .5v4.3M179.4 190.3l.4-.2h.8l.4 .2 .1 .5v2.6M179.7 196.4a.64 .64 0 0 0-.7-.2 .64 .64 0 0 0-.4 .6l-.1 .8a.94 .94 0 0 0 .8 1.1l.4-.3M180.6 196.2v2.5"/>
<path d="M180.9 197.2l.8 1.5M181.1 191.2l-.3 .3h-1a1.06 1.06 0 0 0-.6 .9 1.06 1.06 0 0 0 .6 1h1l.3-.3M181.7 196.2l-1.1 1.4M182.6 197.3h.6M183.5 196.2h-.9v2.5h.9M184.4 196.2h.5a1.49 1.49 0 0 1 0 2.5h-.5zM185 188.4h-2l-.1 2.4 .5-.5h1l.4 .2a2.06 2.06 0 0 1 0 2.6l-.4 .3h-1l-.5-.5M195.7 196.3a.45 .45 0 0 1 .5-.1 .45 .45 0 0 1 .3 .4l.1 1.1a.92 .92 0 0 1-.5 1h-.2a1.95 1.95 0 0 1-.2-2.4zM197.4 198.4v.3M198.3 198.7h1.1M198.3 196.9l.6-.7v2.5M200.3 198.4v.3"/>
<path d="M201.4 196.3a.45 .45 0 0 1 .5-.1 .45 .45 0 0 1 .3 .4l.1 1.1a.92 .92 0 0 1-.5 1h-.2a1.94 1.94 0 0 1-.2-2.4zM203.1 197.7h1.6M203.9 196.8v1.9M207.7 195.8a3.4 3.4 0 0 0 0 3.8M208.5 196.2v2l.4 .5 .5-.2 .2-.3v-2M210.6 197v1.7M210.6 197.2l.3-.2 .4 .1 .1 1.6M212.4 197v1.7M213 197l-.4 .1-.2 .4M213.5 197.8l1-.2-.1-.5-.6-.1-.3 .3 .1 1.2 .2 .2 .6-.2M215.3 196.2v2.1l.3 .4M216.3 197.8l.9-.2-.1-.5-.5-.1-.3 .3 .1 1.2 .2 .2 .5-.2"/>
<path d="M218.1 197.1l.2-.1 .6 .1 .1 1.6M219 197.6l-.7 .1a.53 .53 0 0 0-.3 .5 .53 .53 0 0 0 .3 .5l.7-.2M220.2 190.8h1.7M220.6 197.1l-.5-.1a.44 .44 0 0 0-.3 .4 .44 .44 0 0 0 .3 .4h.3a.44 .44 0 0 1 .3 .4 .44 .44 0 0 1-.3 .5l-.6-.2M221.4 197.8l1-.2-.1-.5-.6-.1-.3 .3 .1 1.2 .2 .2 .6-.2M222.6 188.4h-2.4v5M223.8 193.4l1.6-5 1.7 5M224.1 197.1l-.6-.1-.4 .5v.7l.2 .3 .2 .2 .6-.2M224.1 196.2v2.5M224.2 192h2.4M224.9 195.8a3.4 3.4 0 0 1 0 3.8M228.8 188.4h1.6a1.21 1.21 0 0 1 1 1.2 1.21 1.21 0 0 1-1 1.2 1.33 1.33 0 0 1 1.3 1.2 1.33 1.33 0 0 1-1 1.4h-1.9z"/>
<path d="M228.8 190.8h1.6M233.8 191h1.9a1.36 1.36 0 0 0 1-1.3 1.36 1.36 0 0 0-1-1.3h-1.9v5M235 191l1.6 2.4M238.8 188.4v5M244 188.9a1.73 1.73 0 0 0-2.9 .7 3.2 3.2 0 0 0 .8 3.5 1.76 1.76 0 0 0 2.1-.2M245.4 193.4l1.7-5 1.7 5M245.9 192h2.4M249.7 188.4h2.9M251.1 188.4v5M254.2 188.4v5M256.1 196l-.5 1.8h1.3M256.6 197v1.7"/>
<path d="M256.6 189.1a1.68 1.68 0 0 1 1.9-.7 1.68 1.68 0 0 1 1.2 1.7v1.6a1.67 1.67 0 0 1-1.7 1.8 1.67 1.67 0 0 1-1.6-1.8v-1.6zM259.3 196.3l.2-.1 .6 .1a1.84 1.84 0 0 1-.2 2.4l-.6-.2a2.12 2.12 0 0 1 0-2.2zM261.2 197.3h.7M262.2 196.2h-1v2.5M264.7 188.4v5l-2.8-5v5M264.8 197.2l-.4-.4 .1-.4 .3-.2h.3l.4 .4-.1 .4-.3 .2M264.8 197.2l-.2 .1a.84 .84 0 0 0 .2 1.4l.5-.2a.84 .84 0 0 0-.2-1.3M264.8 197.2h.3"/>
</g>
<path d="M273 192.3l1.6-5 1.7 5M273.4 190.8h2.4M278.9 187l-1.2 3.6h3.1M280.1 188.9v3.4" fill="none" stroke="#00007f" stroke-width="1"/>
<g fill="none" stroke="#00f" stroke-width=".21">
<path d="M108.6 137.4h.7a.73 .73 0 0 0 .4-.6 .73 .73 0 0 0-.4-.7h-.7v2.5M110.6 137.4h.7a.73 .73 0 0 0 .4-.6 .73 .73 0 0 0-.4-.7h-.7v2.5M111.1 137.4l.6 1.2M112.8 136.2l.2-.1 .5 .1a1.85 1.85 0 0 1-.2 2.4l-.5-.1a2.13 2.13 0 0 1 0-2.3zM115.2 136.1v1.8a.68 .68 0 0 1-.7 .7M116.2 137.3h.7M117.1 136.1h-.9v2.5h.9M119.1 136.4a.64 .64 0 0 0-.6-.3 .64 .64 0 0 0-.5 .6l-.1 .8a.94 .94 0 0 0 .9 1.1l.3-.2M119.7 136.1h1.2M120.3 136.1v2.5M108.6 145.1h.5a1.49 1.49 0 0 1 0 2.5h-.5zM109.7 154.4a.64 .64 0 0 0-.7-.3 .64 .64 0 0 0-.4 .6l-.1 .8a.94 .94 0 0 0 .8 1.1l.4-.2"/>
<path d="M110.6 146.4h.7a.73 .73 0 0 0 .4-.6 .73 .73 0 0 0-.4-.7h-.7v2.5M110.6 154.1v2.5M110.6 155.3h1.1M111.1 146.4l.6 1.2M111.7 154.1v2.5M112.7 154.1v2.5M113 155.2l.8 1.4M113.7 145.1v2.5l-1.1-2.5v2.5M113.8 154.1l-1.1 1.4M108.6 174.6v-2.5l.6 1.8 .7-1.8v2.5M108.6 164.3h.6M109.5 163.1h-.9v2.5h.9"/>
<path d="M110.9 173.3h.6M111.5 163.1v2.5l-1.1-2.5v2.5M111.8 172.1h-.9v2.5M112.6 173.4h.7a.73 .73 0 0 0 .4-.6 .73 .73 0 0 0-.4-.7h-.7v2.5M113.1 173.4l.6 1.2M113.5 163.2a.66 .66 0 0 0-1 .5l-.1 .8a.94 .94 0 0 0 .8 1.1l.4-.2v-.9h-.4M115.7 165.6l.7-2.5 .7 2.5M115.9 164.9h1M117.3 174.6l.7-2.5 .7 2.5M117.5 173.9h1M117.7 164.4h.8a.73 .73 0 0 0 .4-.6 .73 .73 0 0 0-.4-.7h-.8v2.5M119.3 173.4h.8a.73 .73 0 0 0 .4-.6 .73 .73 0 0 0-.4-.7h-.8v2.5"/>
<path d="M119.7 164.4h.8a.73 .73 0 0 0 .4-.6 .73 .73 0 0 0-.4-.7h-.8v2.5M121.3 173.4h.8a.73 .73 0 0 0 .4-.6 .73 .73 0 0 0-.4-.7h-.8v2.5M108.5 197.3h.5M109.2 196.2h-.7v2.5M109.6 181.2l-.7-.1-.3 .3-.1 .4a1 1 0 0 0 .9 .7l.2 .4-.2 .6-.2 .1-.7-.1M109.7 196.2v2.5M110.5 196.2v2.5h.7M110.5 181.1v2.5M110.5 182.3h1.1M111.6 181.1v2.5M111.7 197.3h.5M112.4 196.2h-.7v2.5h.7"/>
<path d="M112.6 182.3h.6M113.5 181.1h-.9v2.5h.9M113.9 196.2v2.5l-.9-2.5v2.5M114.4 182.3h.7M114.4 198.7l.5-2.5 .5 2.5M114.5 197.9h.7M115.3 181.1h-.9v2.5h.9M115.9 198.7v-2.5l.5 1.7 .5-1.7v2.5M115.9 181.1h1.2M116.5 181.1v2.5M117.6 197.3h.5M118.3 196.2h-.7v2.5h.7"/>
<path d="M119.2 182.4h.8a.73 .73 0 0 0 .4-.6 .73 .73 0 0 0-.4-.7h-.8v2.5M121 183.6l.6-2.5 .7 2.5M121.1 182.9h1M122.7 181.1h1.1M123.2 181.1v2.5M124.5 182.3h1.1M124.5 181.1v2.5M125.6 181.1v2.5M148.3 196.2l.7 2.5 .6-2.5M149.6 181.2a.66 .66 0 0 0-1 .5l-.1 .8a.94 .94 0 0 0 .8 1.1l.4-.2v-.9h-.4M150 198.7l.7-2.5 .6 2.5M150.2 197.9h.9"/>
<path d="M150.6 181.1v2.5M151.2 181.1h1.2M151.8 181.1v2.5M152 197.5h.8a.73 .73 0 0 0 .4-.7 .73 .73 0 0 0-.4-.6h-.8v2.5M152.5 197.5l.6 1.2M154 196.2v2.5M154.6 182.3h1.1M154.6 181.1v2.5M154.7 198.7l.6-2.5 .7 2.5M154.9 197.9h.9M155.7 181.1v2.5M156.4 183.6l.7-2.5 .6 2.5"/>
<path d="M156.6 182.9h.9M157.8 196.2v2.5l-1.1-2.5v2.5M158.5 196.2h1.1M159.1 196.2v2.5M159.4 181.2l-.7-.1-.3 .3-.1 .4a1 1 0 0 0 .9 .7l.2 .4-.2 .6-.1 .1-.8-.1M160.3 182.3h1.1M160.3 181.1v2.5M161.4 181.1v2.5M188.6 181.1h.5a1.49 1.49 0 0 1 0 2.5h-.5zM188.6 197.5h.7a.73 .73 0 0 0 .4-.7 .73 .73 0 0 0-.4-.6h-.7v2.5M189.1 197.5l.6 1.2M190.6 197.3h.6"/>
<path d="M190.6 182.4h.7a.73 .73 0 0 0 .4-.6 .73 .73 0 0 0-.4-.7h-.7v2.5M191.1 182.4l.6 1.2M191.5 196.2h-.9v2.5h.9M192.1 196.2l.7 2.5 .6-2.5M192.3 183.6l.7-2.5 .6 2.5M192.5 182.9h.9M194.1 196.2v2.5M194.1 181.1l.5 2.5 .4-1.8 .3 1.8 .5-2.5M196.1 196.3l-.8-.1-.2 .2-.1 .5a.99 .99 0 0 0 .9 .7l.2 .3-.2 .6-.2 .2-.7-.2M196.6 181.1v2.5M197 196.2v2.5M198.1 196.3l.2-.1 .6 .1a1.85 1.85 0 0 1-.2 2.4l-.6-.2a2.11 2.11 0 0 1 0-2.2z"/>
<path d="M198.7 181.1v2.5l-1.2-2.5v2.5M200.7 181.2a.66 .66 0 0 0-1.1 .5l-.1 .8a.94 .94 0 0 0 .9 1.1l.4-.2v-.9h-.4M201.1 196.2v2.5l-1.1-2.5v2.5M204.3 181.1v2.5l-1.2-2.5v2.5M205.3 182.1l.2-.1a.55 .55 0 0 1 .7 .4v.7a.52 .52 0 0 1-.5 .5 .52 .52 0 0 1-.6-.5v-.7zM229.6 196.3l-.7-.1-.3 .2-.1 .5a.99 .99 0 0 0 .9 .7l.2 .3-.2 .6-.2 .2-.7-.2M230.5 197.3h1.1M230.5 196.2v2.5M231.6 196.2v2.5M232.6 197.3h.6M233.5 196.2h-.9v2.5h.9M234.4 197.3h.7"/>
<path d="M235.3 196.2h-.9v2.5h.9M235.9 196.2h1.2M236.5 196.2v2.5"/>
</g>
<g font-size="6.7" fill="#fff">
<text x="221.9" y="194">FABRICATION</text>
<text x="273" y="192.5">A4</text>
</g>
<g font-size="5.3" fill="#fff">
<text x="22" y="26.5">FIC-100A FABRICATION DOCUMENT</text>
<text x="163.5" y="194">d124fa5</text>
</g>
<text font-size="4.7" fill="#fff" x="205.8" y="171.8">FIC-100A</text>
<text font-size="4.3" fill="#fff" x="110.6" y="47.5">DRILL DRAWING L1 - L2 (SCALE 1:1)</text>
<g font-size="4" fill="#fff">
<text x="23.3" y="43.5">DRILL TABLE</text>
<text x="119.5" y="143">USB IR ADPT</text>
<text x="126.7" y="152">R. HICKS</text>
</g>
<text font-size="3.3" fill="#fff" x="108.6" y="154.3">THIS DESIGN AND/OR DRAWING IS THE PROPERTY OF RYAN DYNAMICSAND SHALL NOTBE REPRODUCED WITHOUT A</text>
<g font-size="2.7" fill="#fff">
<text x="108" y="138.5">PROJECT</text>
<text x="108" y="147.5">DRN</text>
<text x="108" y="156.5">CHK</text>
<text x="108" y="165.5">ENG APP</text>
<text x="108" y="174.5">MFR APP</text>
<text x="108" y="183.5">SHEET PATH</text>
<text x="148" y="183.5">GIT HASH</text>
<text x="188" y="183.5">DRAWING No</text>
<text x="148" y="198.8">VARIANT</text>
<text x="174.8" y="198.8">CHECKED</text>
<text x="188" y="198.8">REVISION</text>
<text x="195.5" y="198.8">0.1.0+ (Unreleased)</text>
<text x="228" y="198.8">SHEET</text>
<text x="256.4" y="198.8">4 OF 8</text>
</g>
<g font-size="2" fill="#fff">
<text x="108" y="152">2026-04-24</text>
<text x="108" y="198.8">FILENAME</text>
</g>
<g font-size="1.7" fill="#fff">
<text x="40" y="6.6">1</text>
<text x="90" y="6.6">2</text>
<text x="140" y="6.6">3</text>
<text x="190" y="6.6">4</text>
<text x="240" y="6.6">5</text>
<text x="290" y="6.6">6</text>
<text x="15.5" y="30.6">A</text>
<text x="290.5" y="30.6">A</text>
<text x="15.5" y="80.6">B</text>
<text x="290.5" y="80.6">B</text>
<text x="15.5" y="130.6">C</text>
<text x="290.5" y="130.6">C</text>
<text x="15.5" y="180.6">D</text>
<text x="290.5" y="180.6">D</text>
<text x="40" y="204.7">1</text>
<text x="90" y="204.7">2</text>
<text x="140" y="204.7">3</text>
<text x="190" y="204.7">4</text>
<text x="240" y="204.7">5</text>
<text x="290" y="204.7">6</text>
</g>
<text font-size="1.3" fill="#fff" x="131.6" y="198.5">FIC-100A.kicad_pcb</text>
</svg>
